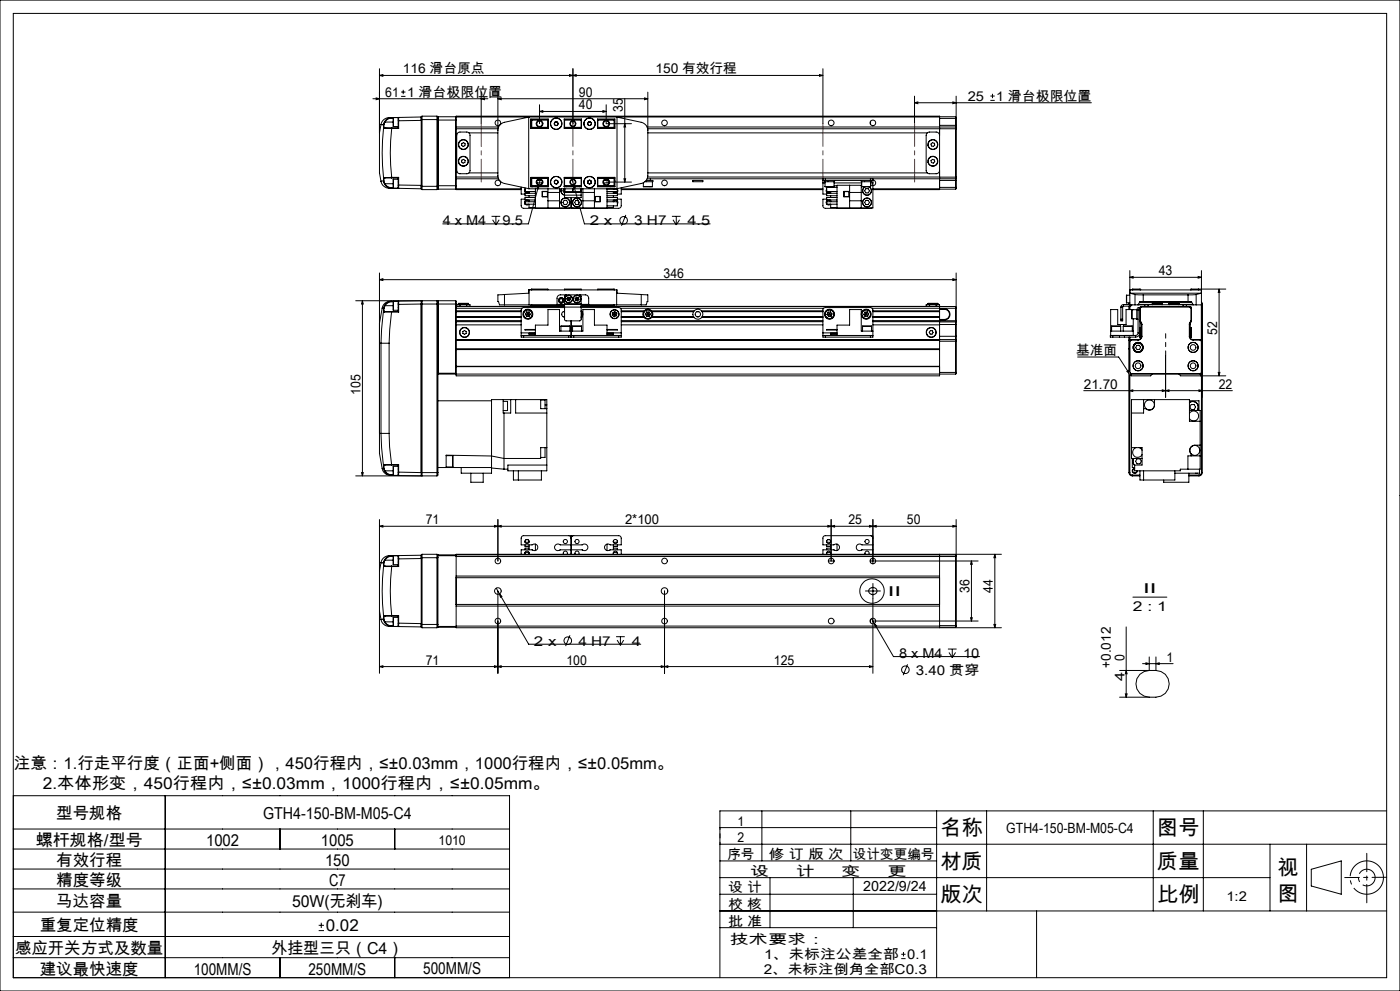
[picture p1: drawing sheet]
<svg xmlns="http://www.w3.org/2000/svg" width="420mm" height="297mm" viewBox="0 0 420 297" stroke-linecap="round" stroke-linejoin="round" font-family="sans-serif">
<g fill="none" stroke="#000" stroke-width=".3">
<path d="M0 0h420v297h-420zM4 4h412v289h-412zM111.9 29.6h34.5M112.9 29.3l.9 .3-.9 .3zM113.8 39.8v12l.5 2.5M113.8 22.6l1.1-.2v.5zM113.8 22.6h133.1M113.8 20.6v19.2M114.3 37.3h.1M114.3 37.3l.7 .2M114.3 37.3l-.5 2.5M115 37.5l.1 .8"/>
<path d="M115.1 38.3a67.5 67.5 0 0 0 0 15.1M115.1 38.3l.3 .1M115.2 37.4v.8M115.2 37.4l-.2 .1M115.2 38.2l.3 .1M115.2 38.2l-.1 .1M115.3 36.5l-.3 1M115.3 36.5l.2 .1M115.4 38.4l2.1 .1M115.5 36.6l-.3 .8M115.5 36.6h2.5M115.5 38.3h2"/>
<path d="M115.5 38.3l-.1 .1M117.5 35.2a2.74 2.74 0 0 0-3.2 2.1M117.5 35.2a2.54 2.54 0 0 0-2.2 1.3M117.5 35.2v.2M117.5 35.4l-.9 .2-1.1 1M117.5 35.4h.5M117.5 38.5a63.8 63.8 0 0 0 0 14.7M117.5 38.3v.2M117.5 38.5h2.1M117.5 38.3h2M118 35.3v2.6M118 35.2h.1"/>
<path d="M118 35.2h1.5v3.1M118 35.2v2.7M118 37.9h1.5M119.5 36.2h.1M119.5 38.3l.1 .2M119.6 35.2v1M119.6 35.2l-.1 .1M119.6 36.2v2.3M119.6 35.2h-2.1M120.3 28.9h1.3M120.3 27.6h1.3M121 26.9v1.3"/>
<path d="M126.4 35.1v1M126.4 35.1v.7h5M126.4 36.1v19.5M126.4 36.1l-6.8 .1M126.4 35.1l-6.8 .1M126.6 34.8v22M126.6 34.8h4.5M126.6 34.8l-.2 .3M131.1 34.8v22M131.1 34.8l.3 .3M131.4 35.1v.9M131.4 36v19.7"/>
<path d="M131.4 36h5.4M131.5 35v21.7M131.5 35l-.1 .1M131.5 35h5.2M136.7 35v21.7M136.7 35l.1 .1M136.8 35.1v.9M136.8 35.1v-.3h145.1v.3M136.8 35.1h.1M136.8 36v19.7M136.8 35.1h145.1M136.8 38.6h12.6"/>
<path d="M136.8 38.1h12.8M137.3 39.9l.5-.3h2.2a.96 .96 0 0 1 1 1v10.5a.96 .96 0 0 1-1 1h-2a.96 .96 0 0 1-1-1v-10.7zM140.7 39.8h8.7M144.4 29.6l.9-.3v.6zM144.4 27.6v9.5M149.4 29.6l1-.3v.6zM149.4 27.6v25l.1 .9 .6 .8 .8 .6 7.7 1.6M149.4 29.6h44.9M158.6 35.1l-7.7 1.7-1.1 .9-.4 1.4M158.6 35.1v21.4M158.7 35.1h-.1M159.2 35.7h5.3v2.8h-5.3z"/>
<path d="M159.2 38.1h.1M159.3 36v2.5M159.3 36h5.1M159.5 35.8v2.5M159.5 38.3h5M159.5 35.8h5M159.5 35.8l-.2 .2M159.6 38.3v.2M161.9 33.4l.9-.2v.5zM161.9 31.4v5.7M161.9 33.4h20M164.4 35.8v2.5"/>
<path d="M164.4 38.2h-5.1l.2 .1M166.3 37.1l.3 .5M166.5 36.6l-.2 .5M167.1 36.5l-.6 .1M167.1 36.5l.3 .5M167.2 37.5l-.6 .1M167.4 37l-.2 .5M169.3 35.7h5.1v2.8h-5.1zM169.3 38.3h5.1M169.3 35.8h5.1M169.4 35.8v2.5M169.4 36h4.9"/>
<path d="M169.4 38.2h4.9M170.9 22.4l1 .2-1 .3zM171.9 22.6l1-.2v.5zM171.9 20.6v16.5M174.3 35.8v2.5M176.3 37l.2 .5M176.5 37.5l.6 .1M176.6 36.5l.6 .1M176.6 36.5l-.3 .5M177.2 36.6l.2 .5M177.4 37.1l-.3 .5M179.2 35.7h5.3v2.8h-5.3z"/>
<path d="M179.2 35.8h5M179.4 35.8v2.5M179.4 38.2h5l-5.2 .1M179.4 36h5M180.9 33.2l1 .2-1 .3zM181.9 31.4v5.7h7.5M184.2 35.8v2.7M184.2 35.8l.2 .2M184.4 36v2.5M184.4 38.1h.1M185 35.1h.1M185.1 35.1l7.7 1.7 1.2 .9 .3 1.4"/>
<path d="M185.1 35.1v21.4M187.4 29.5v25.1M187.4 37.1l.3 1h-.5zM193.4 29.3l.9 .3-.9 .3zM194.1 38.1h92.6M194.3 39.8h83.9M194.3 27.6v25l-.1 .9-.6 .8-.8 .6-7.7 1.6M245.9 22.4l1 .2-1 .3zM246.9 20.6v16.5M261.1 36.4v.8M261.2 36.3v1M274.4 30.8l.9-.3v.6z"/>
<path d="M274.4 28.8v8.3M274.4 30.8h53M281.9 38.1v.5M281.9 37.6v.5M281.9 37.6h4.9v.6M281.9 35.1v2.5M281.9 38.6v14.5M281.9 35h4.8M285.9 30.5l.9 .3-.9 .3zM286.7 38.1v15.5M286.7 35v3.1M286.7 35l.1 .5h-4.9"/>
<path d="M286.7 38.1l.1 .1M286.8 28.8v24.3M286.8 38.2v.4h-92.5M297.1 30.1h1.3M297.1 28.8h1.3M297.7 28.1v1.3M114.3 54.3a2.68 2.68 0 0 0 3.2 2.1M115 54.2l.2 .1M115 54.2l.3 .9M115 54.2l-.7 .1M115.1 53.4l.1 .1M115.1 53.4l-.1 .8"/>
<path d="M115.2 54.3l.3 .8M115.2 53.5v.8M115.3 55.1a2.37 2.37 0 0 0 2.2 1.3M115.4 53.2l-.3 .2M115.4 53.2l.1 .1M115.5 55.1h-.2M115.5 55.1l.5 .6 1.5 .6M115.5 55.1h2.5M115.5 53.3h2M115.5 53.3l-.3 .2M117.5 56.3v.1M117.5 56.4h2.1"/>
<path d="M117.5 56.3h.5M117.5 53.2h-2.1M117.5 53.2v.1M117.5 53.2h2.1M117.5 53.3h2M118 53.7v2.7M118 53.7h1.5M119.5 55.5h.1M119.5 53.3v3.1h-1.5M119.5 56.3l.1 .1M119.6 55.5v.9M119.6 53.2l-.1 .1"/>
<path d="M119.6 53.2v2.3M119.6 55.5l6.8 .1M119.6 56.4l6.8 .2M126.4 55.6v1M126.4 56.6l.2 .2M126.6 56.8h4.5M131.4 55.7v.9l-.3 .2M131.4 55.8h-5v.8M131.4 55.7h5.4M131.4 56.5l.1 .2M131.5 56.7h5.2M136.8 55.7v.8"/>
<path d="M136.8 50.8l.3 .7M136.8 56.6v.2h19.6M136.8 56.5v.1M136.8 56.6h19.6M136.8 56.5l-.1 .2M136.8 53.6h12.8M136.8 53.1h12.6M137.1 40.2l-.3 .6M138.6 43l.5-.2 .5 .3-.1 .6-.6 .2-.4-.4zM138.6 48l.5-.2 .5 .3-.1 .6-.6 .2-.4-.4zM140.7 51.8h8.7M156.4 56.1v2.1h1.1"/>
<path d="M157.5 56.7l-.1 .8 .5 .4M157.5 59.7h-1.1v2.3l.7 .4 13.9-.1M157.5 57.4a.61 .61 0 0 0 .6 .4 .61 .61 0 0 0 .6-.4v.5M157.5 56.3v1.1M157.5 57.4h3.1M157.5 57v.4M157.9 59.9l-.5 .5 .1 .7M158.3 59.9l.4 .3M158.6 56.5h26.5M158.7 57.6l-.4 .3M158.7 59.9v.6a.61 .61 0 0 0-.6-.5 .61 .61 0 0 0-.6 .5M158.7 58.7v.5"/>
<path d="M159.2 54.5h.1M159.2 55.9h.5M159.2 53.2h5.3v2.8h-5.3zM159.2 54.1h.1M159.2 53.6h.1M159.3 53.2v2.5M159.3 55.7h5.1M159.3 55.7l.2 .1M159.5 53.3v2.5M159.5 53.3h5M159.5 55.8h5M159.5 53.3l-.2 .2h5.1"/>
<path d="M159.6 53.2v.1M159.7 55.9v.1M159.7 55.8v.1M160.6 55.8v.2M160.6 56.6v5.7h21.5v-5.7M160.6 57.9h-3.1v.8h3.1M160.6 59.2h-3.1v.7h3.1M161.1 54.8h1.5M161.2 54.1h1.3M161.6 55.6v1l-.5-.2zM162.1 53.6l-3.6 13.5h-25.7M162.7 57.4h1.6v1.6h-1.6z"/>
<path d="M162.7 57.4h1.5M162.7 58.9h1.5M164.4 53.3v2.5M164.4 55.8v.2M164.4 56.6v5.7M164.4 57.7h3.5M166.3 54.4l.1 .6M166.4 55l.6 .1M166.8 54l-.5 .4M166.8 54l.5 .2M167.3 54.2l.1 .5M167.4 54.7l-.4 .4"/>
<path d="M167.9 56.6v5.7M168.3 57.2a1.27 1.27 0 0 0 1.1 1.3M168.3 57.2a1.29 1.29 0 0 0 1.1 1.3M168.4 56.6l-.1 .6M169.2 56.6l-.3 .6 .5 .6M169.3 53.2h5.1v2.8h-5.1zM169.3 53.3h5.1M169.4 58.5v.7h4.9v-.7M169.4 53.3v2.7M169.4 56.6v1.9M169.4 55.8h5M169.4 55.7h4.9"/>
<path d="M169.4 58.5h4.9M169.4 53.5h4.9M169.5 57.5h2.3M169.5 56.6v.9M169.9 55.8v.2M171.3 59.2v3.1M171.6 53.7l.5 1.8M171.8 56.6v.9M171.9 57.5h2.4M171.9 56.6v.9M172.1 55.5l.5 .8-.5 .2zM172.1 55.5l3.2 11.6h37.7"/>
<path d="M173.8 55.8v.2M174.3 56.6v.9M174.3 56.7v1M174.3 56.8v.7M174.3 53.3v2.7M174.3 56.6v1.9M174.9 56.6v5.7M174.9 57.7h3.4M176.4 54.9l.4 .2M176.4 54.3v.6M176.8 54l-.4 .3M176.8 54l.5 .3"/>
<path d="M177.3 54.9l-.5 .2M177.3 54.3v.6M178.3 56.6v5.7M178.5 58.9h1.6v1.6h-1.6zM179.2 53.2h5.3v2.8h-5.3zM179.2 53.3l5.2 .2h-5M179.2 55.8h5M179.4 53.3v2.5M179.4 55.7h5M180 58.9v1.5M181.1 54.8h1.5M181.2 54.1h1.3"/>
<path d="M181.9 54.6h7.5M182.1 55.8v.2M182.1 57.9h3.1v.8h-3.1M182.1 59.2h3.1v.7h-3.1M182.1 57.4h3.1M182.1 56.7h3.1M183 55.9l.1 .1M183 55.9h1.5M183 55.8v.1M184 57.6l.4 .3M184 59.9v.6a.64 .64 0 0 1 .6-.5 .64 .64 0 0 1 .6 .5M184 56.6v.1"/>
<path d="M184 58.7v.5M184.1 56.6l-.1 .1M184.2 53.2v2.6M184.4 53.2v2.5M184.4 54.1h.1M184.4 54.5h.1M184.4 53.6h.1M184.4 55.7l-.2 .1M184.4 54.4h.1M184.4 59.9l-.4 .3M184.4 56.6l-.1 .1M184.8 59.9l.5 .5-.1 .7"/>
<path d="M184.8 56.6l.1 .1M185.1 56.5l.1 .2M185.2 56.7l.1 .8-.5 .4M185.2 59.7h1.2l-.1 2.3-.7 .4-13.9-.1M185.2 57.4a.64 .64 0 0 1-.6 .4 .64 .64 0 0 1-.6-.4v.5M185.2 57v.4M185.2 56.7v.7M186.4 56.3v1.9h-1.2M186.4 56.8h60.5M186.4 56.6h60.5M187.2 53.6h.5l-.3 1zM193 55.9h2.7"/>
<path d="M193 54.8v1.1M193.9 54.1h.1M193.9 54.1h2v.4h-2.4M194.1 53.6h53.5M194.3 53.1h87.6v.5M194.3 51.8h83.9M195.1 53.6v.5M195.7 54.5v1.4M207.9 54.1h3v.4h-3zM246.9 54.1h.7M246.9 54.1v.7M246.9 53.6v.5"/>
<path d="M246.9 54.8v3.4h1.1M246.9 54.8h.6M247.4 54.1v.4h3v-.4M247.5 55.9h2.7M247.5 54.5v1.4M247.6 53.6v.5M247.6 54.1h13.5M247.6 53.6h13.5M248 56.7l-.1 .8 .5 .4M248 59.7h-1.1v2.3l.7 .4 13.9-.1M248 57.4h3.1M248 57v.4"/>
<path d="M248 57.4a.61 .61 0 0 0 .6 .4 .61 .61 0 0 0 .6-.4v.5M248.4 59.9l-.5 .5 .1 .7M248.8 59.9l.4 .3M249.2 57.6l-.4 .3M249.2 59.9v.6a.61 .61 0 0 0-.6-.5 .61 .61 0 0 0-.6 .5M249.2 56v.2M249.2 58.7v.5M250.2 54.5v1.4M250.2 55.7h.9M250.2 54.8h8.3M251.1 56.2h-3.1v1.2M251.1 57.9h-3.1v.8h3.1"/>
<path d="M251.1 59.2h-3.1v.7h3.1M253.2 57.4h1.6v1.6h-1.6zM253.2 57.4h1.5v1.5h-1.5zM254.9 55.5v6.8M254.9 57.7h3.5M258.4 54.1v.4h3v-.4M258.4 55.5v6.8M258.5 55.9h2.7M258.5 54.5v1.4M259.5 56a1.35 1.35 0 0 0-.4 2 1.35 1.35 0 0 0 2.1 0 1.35 1.35 0 0 0-.5-2M259.6 56a1.29 1.29 0 0 0-.5 2 1.29 1.29 0 0 0 2 0 1.29 1.29 0 0 0-.5-2M259.8 56.5h.7l.3 .7-.3 .6h-.7l-.4-.6z"/>
<path d="M261.1 54.1h.8M261.1 53.6h25.6M261.1 53.6v.5M261.2 54.5v1.4M261.2 55.5h.7M261.2 54.8h.7M261.9 54.1v.7M261.9 54a.85 .85 0 0 1 .8 .8 .85 .85 0 0 1-.8 .9M261.9 53.6v.5M261.9 54.8v7.5h-10.8v-6.8h7.4M261.9 56.6h20M279.3 48.2l.4-.4 .6 .1 .1 .6-.4 .4-.6-.2z"/>
<path d="M279.7 42.8l.6 .1 .1 .6-.4 .4-.6-.2-.1-.5zM281.9 53.1v.5M281.9 53.6v.5M281.9 40.6a1.02 1.02 0 0 0-1.1-1h-1.9a1.02 1.02 0 0 0-1.1 1v10.5a1.02 1.02 0 0 0 1.1 1h1.9a1.02 1.02 0 0 0 1.1-1M281.9 56.6v.2h-20M281.9 54.1v2.5M281.9 56.7h4.8M281.9 54.1h4.9M281.9 56.2h4.9M281.9 53.1h4.9M286.7 53.6v3.1M286.8 53.1v.3"/>
<path d="M286.8 53.4v.7M286.8 56.2l-.1 .5M286.8 54.1v2.1M286.8 53.4l-.1 .2M147.5 64.8h2.6M147.8 65.9l1 1.5M148.8 64.8v2.6M149.8 65.9l-1 1.5M157.5 60.5v.7h3.1M157.5 60.5h3.1M157.5 60.5v.4M157.6 61.2a.69 .69 0 0 0 1 0"/>
<path d="M157.8 61.2h.6M158.7 61.2v1h1.9M164.4 60.2h3.5M169.3 60h.7l.3 .7-.3 .6h-.7l-.4-.6zM172.8 60h.7l.3 .7-.3 .6h-.7l-.4-.6zM174.9 60.2h3.4M182.1 60.5h3.1M184 61.7v.5h-1.9M185.2 60.5v.4M185.2 60.5v1.2h-3.1M187.7 64.4l-1.3 3.3M201.6 64.8h2.6"/>
<path d="M201.9 65.9l1 1.5M202.9 64.8v2.6M203.9 65.9l-1 1.5M248 60.5v.7h3.1M248 60.5h3.1M248 60.5v.4M248.1 61.2a.73 .73 0 0 0 1.1 0M248.3 61.2h.7M249.2 61.2v1h1.9M254.9 60.2h3.5M259.8 60h.7l.3 .7-.3 .6h-.7l-.4-.6zM106.7 90.1h24.4"/>
<path d="M108.7 90.1v52.5M108.7 90.1l.3 1h-.5zM113.8 83.8l1.1-.3v.6zM113.8 81.8v48.1M113.8 83.8h173M114.7 92.4l-.9 4.5v6h.5M114.7 92.4h.4M115 93.3l-.5 5.3-.2 4.3M115 93.3l.3 .2M115.1 92.4l-.1 .9M115.2 93.2l-.2 .1M115.2 93.2l.3 .2"/>
<path d="M115.2 92.4v.8M115.2 92.4h-.1M115.3 93.5h2.2M115.4 91.5l-.3 .9M115.4 91.5l.1 .1M115.5 93.4h2M115.5 93.4l-.2 .1M115.5 91.6l-.3 .8M115.5 91.6h2.5M117.5 93.5l-.8 9.4M117.5 93.4v.1M117.5 93.5h2.1"/>
<path d="M117.5 93.4h2M117.5 90.3a2.58 2.58 0 0 0-2.8 2.1M117.5 90.3l8.9-.2v1M117.5 90.3l-1.3 .4-.8 .8M117.5 90.3v.1M117.5 90.4l-.8 .2-1.2 1M117.5 90.4h.5M118 90.3v2.7M118 90.3h.1M118 90.3h1.5v3.1M118 93h1.5M119.5 90.4l.1-.2v1"/>
<path d="M119.5 91.2h.1M119.5 93.4l.1 .1M119.6 91.2v2.3M126.4 90.4l.2-.3v52.5l-.2-.2M126.4 91.1l-6.8 .1M126.4 91.1v50.5M126.4 91.1h10.4M131.1 90.1v52.5M131.1 90.1l.3 .3M131.5 90.1l-.1 51.5M131.5 90.1v21.8M131.5 90.1h5.2"/>
<path d="M136.7 90.1v21.8M136.7 90.1l.1 1M136.8 91.8h1.2M136.8 91.9h32.6M136.8 93.4h19.6M136.8 91.1v10.7M136.8 92.4h19.8M136.8 95.1h19.6M136.8 95h19.6M136.8 93.3h19.6M136.8 93.2h19.6M136.8 94.9h19.6"/>
<path d="M136.8 96.4h19.6M136.8 96.1h19.6M136.8 97.4h19.6M137.5 91h3M137.5 91.3h.1M137.5 91.3h3M137.5 91v.3M137.9 91.8v.1M138 91.3h-1v.5M138 91.3h2M138 91.3v.5M138 91.8h2"/>
<path d="M138.9 99.3l.4-.2 .5 .2 .1 .6-.5 .3-.5-.3zM140 91.3h1v.5M140 91.8h29.4M140 91.3v.5M140.5 91.3h.1M140.5 91.3h-.1M140.5 91v.3M151.3 88.3l-1.9 .1v2h.2a.91 .91 0 0 0 .3 .9 .91 .91 0 0 0 1 .1h.4M151.3 91.4h18.1M151.3 88.3l7.3-.4v-1h26.5v1l7.3 .4M151.3 88.3v3.1M156.4 99.8v.7"/>
<path d="M156.4 99.8h4.2M157.6 94.2l.4 .6M157.6 94.2h1.5M158 93.5h.8M158 93.5l-.4 .7M158 94.8h.8M158 93.5l.4 .7M158.4 94.2l-.4 .6M158.4 94.2l.4 .6M158.7 86.9v4.5M158.8 93.5l.3 .7M158.8 93.5l-.4 .7"/>
<path d="M159.1 94.2l-.3 .6M159.3 86.8h5.1M159.3 86.8v.1M159.3 91.4v.4M159.3 91.5h10.1M159.5 86.6h4.9v.3M159.5 86.6v.3M159.5 91.4v.4M159.5 86.6l-.2 .2M160.6 99.9h-1.9v.3h1.9M160.6 98.7h-3.1v.2h3.1M167.1 91.4v-2a.97 .97 0 0 1 1-1h7.5a.97 .97 0 0 1 1 1v2"/>
<path d="M167.1 91.2h2.3M168.3 97.8h2.7M168.3 97.8v1.4M168.9 93.4h.5M168.9 94.9h.5M169.4 91.3v.7M169.4 92v3.8l.4 .4 4.3-.1 .2-.3v-3.8M169.4 91v.3M169.4 93.3a.86 .86 0 0 0-.9 .9 .86 .86 0 0 0 .9 .8M169.4 92.2l-12.7 .1-.3 .6v6.9M169.4 86.9v-.3h4.9v.3M169.4 91.3h4.9"/>
<path d="M169.4 92h4.9M169.4 91h4.9M169.4 86.8h4.9M169.9 88.4l-.5 .4v2.2M170 89.5l.6 .1M170 89.5l.3 .6M170.3 90.1l.5 .1M170.4 89.1l-.4 .4M170.4 89.1l.6 .1M170.4 89.1l.2 .5M170.6 89.6l.2 .6M170.6 89.6l.6 .1"/>
<path d="M170.6 89.6l-.3 .5M171 97.8v1.4M171 89.2l.2 .5M171 89.2l-.4 .4M171.2 89.7l-.4 .5M171.3 96.2v4.8M171.8 97.8h2.6M171.8 97.8v1.4M172.5 89.5l.3 .6M172.5 89.5l.6 .1M172.8 90.1l.5 .1M172.9 89.1l-.4 .4"/>
<path d="M172.9 89.1l.6 .1M172.9 89.1l.2 .5M173.1 89.6l-.3 .5M173.1 89.6l.2 .6M173.1 89.6l.6 .1M173.5 89.2l.2 .5M173.5 89.2l-.4 .4M173.7 89.7l-.4 .5M173.8 88.4l.5 .4v2.2M174.3 91.3v.7M174.3 91v.3M174.3 93.1a1.49 1.49 0 0 1 0 2.2"/>
<path d="M174.3 93.3a1.31 1.31 0 0 1 0 1.8M174.3 92.2l11.7 .1 .4 .6v6.9M174.3 91.8h104.6M174.3 93.3a1.22 1.22 0 0 1 0 1.7M174.3 91.9h112.4M174.3 91.4h18.1M174.3 91.2h2.3M174.3 91.5h10.1M174.4 97.8v1.4M179.4 86.8h5M182.1 99.9h1.9v.3h-1.9M182.1 98.7h3.1v.2h-3.1"/>
<path d="M182.1 99.8h4.3M183.7 94.5l.6 .4M183.7 93.8v.7M183.7 93.8l.7 .4M184.2 86.6h-4.8v.3M184.2 86.6v.3M184.2 91.4v.4M184.2 86.6l.2 .2M184.4 94.2l.6 .4M184.4 94.2l-.7 .3M184.4 94.2l-.1 .7M184.4 86.8v.1"/>
<path d="M184.4 91.4v.4M184.4 93.4l-.7 .4M184.4 93.4l.6 .4M184.4 93.4v.8M185 94.6l-.7 .3M185 86.9v4.5M185 93.8v.8M185 93.8l-.6 .4M186.1 92.4h61M186.4 99.8v.7M186.4 93.4h6.7M186.4 95.1h6.8"/>
<path d="M186.4 95h6.7M186.4 93.3h6.7M186.4 93.2h6.8M186.4 94.9h6.7M186.4 96.4h60.5M186.4 96.1h60.5M186.4 97.4h60.5M192.4 88.3l1.9 .1v2h-.2a.91 .91 0 0 1-.3 .9 .91 .91 0 0 1-1 .1h-.4M192.4 88.3v3.1M193.6 94.2h1.5M193.6 94.2l.4 .6M194 93.5h.7"/>
<path d="M194 94.8h.7M194 93.5l-.4 .7M194 93.5l.3 .7M194.3 94.2l.4 .6M194.3 94.2l-.3 .6M194.7 93.5l.4 .7M194.7 93.5l-.4 .7M195.1 94.2l-.4 .6M195.5 95.1h12.7M195.5 93.2h12.7M195.6 95h12.5M195.6 93.3h12.5"/>
<path d="M195.7 93.4h12.4M195.7 94.9h12.4M209.1 93.4h.5M209.1 94.9h.5M210.5 95.1h36.4M210.5 93.2h36.4M210.6 95h36.3M210.6 93.3h36.3M210.6 93.4h36.3M210.6 94.9h36.3M246.9 99.8v-7l.3-.5 14.1-.1 .4 .2 .2 .5v8.1h-.8M246.9 99.8v.7"/>
<path d="M246.9 99.8h4.2M248.1 94.3l.5 .6M248.4 93.6l-.3 .7M248.4 93.6l.4 .6M248.8 94.2l-.2 .7M248.8 94.2l.5 .6M248.8 94.2l-.7 .1M249.2 93.5l.4 .6M249.2 93.5l-.8 .1M249.2 93.5l-.4 .7M249.3 94.8l-.7 .1M249.6 94.1l-.3 .7"/>
<path d="M249.6 94.1l-.8 .1M251.1 99.9h-1.9v.3h1.9M251.1 98.7h-3.1v.2h3.1M258.8 97.8h2.6M258.8 97.8v1.4M259.1 94.3l.4 .6M259.4 93.6l-.3 .7M259.4 93.6l.5 .6M259.9 94.2l.4 .6M259.9 94.2l-.4 .7M259.9 94.2l-.8 .1M260.2 93.5l.4 .6"/>
<path d="M260.2 93.5l-.8 .1M260.2 93.5l-.3 .7M260.3 94.8l-.8 .1M260.6 94.1l-.3 .7M260.6 94.1l-.7 .1M261.4 97.8v1.4M261.9 93.4h20M261.9 99.2h-3.5v-6.4h-3.5v4.6h-3.8v3.1M261.9 95.1h20M261.9 95h20M261.9 93.3h20M261.9 93.2h20"/>
<path d="M261.9 94.9h20M261.9 96.4h20M261.9 96.1h20M261.9 97.4h20M278.3 91.3h.1M278.3 91h3.1M278.3 91.3h3.1M278.3 91v.3M278.9 91.8h3M278.9 91.3h-1.1v.5M278.9 91.3h1.9M278.9 91.3v.5"/>
<path d="M279.1 99.1h.6l.2 .6-.3 .5-.6-.1-.2-.5zM280.8 91.3h1.1v4.8M280.8 91.3v.6M281.4 91.3h-.1M281.4 91v.3M281.9 97.4v4.6M281.9 96.1v.4M281.9 96.5v.9M281.9 96.1h4.9M281.9 96.5h4.8M281.9 92.6h1.5M281.9 92.7h1.5"/>
<path d="M281.9 95.9h1.5M281.9 95.7h1.5M281.9 97.3h4.9M283.4 92.6a1.66 1.66 0 0 1 1.6 1.6 1.66 1.66 0 0 1-1.6 1.7M283.4 92.7a1.52 1.52 0 0 1 1.5 1.5 1.52 1.52 0 0 1-1.5 1.5M283.4 92.6v.1M283.4 95.7v.2M285.9 83.5l.9 .3-.9 .3zM286.7 96.5v5.3M286.7 91.9v4.6M286.7 91.9l.1 .5h-25.2M286.8 96.1v.3"/>
<path d="M286.8 96.4v.9M286.8 81.8v14.3M286.8 97.3v3.5M286.8 96.4l-.1 .1M333.2 99.2h6.8M333.5 97.8h2.7M333.5 97.8v1.4M336.2 97.8v1.4M336.3 95.7v.5h.5v-.5M336.3 92h.5M336.3 95.7h.5M336.3 92v3.7"/>
<path d="M336.8 92v3.7M337 97.8h2.7M337 97.8v1.4M337 91.8l-.2 .2M337 91.3l-.4 .1-.3 .6M337 91.3h1.9M337 91.3v.5M337 91.8h1.9M338 88.5v2.3M338 90.8h.9M338 88.5h.9M338.7 91.1h.2"/>
<path d="M338.7 91.1v.2M338.7 91.8v1M338.7 90.8v.3M338.8 91.8v1M338.9 90.8l-.1 .5M338.9 86.9h.1M338.9 91.4h1.6M338.9 86.9h21.5M338.9 83.1l1-.2v.5zM338.9 81.1v10.7M338.9 83.1h21.5M339 91.8v1"/>
<path d="M339.5 92.8l.1 2.7zM339.6 91.4l-.7 .4M339.6 95.5h1.4M339.7 86.8h2.5M339.7 86.8v.1M339.7 97.8v1.4M339.8 86.6h2.2M339.8 86.6v.3M339.8 86.6l-.1 .2M340 92.8h.1M340 95.5v5M340.5 88.3l2.5 .1"/>
<path d="M340.5 91.4h.9M340.5 88.3v3.1M341 92.8h-3.2v4.5h-2.5v-4.5h-2.1v7.7M341.4 92.7h-.4v3h.4M341.4 99.8l-.1 .4-.6 .3M341.4 91.4h2M341.4 99.8h.5M341.4 92.9h.5M341.4 92.9v6.9M341.5 91.2h4.2M341.9 99.8a1.33 1.33 0 0 1-1.2 1.2M341.9 92.4v-.2h-.5v.7"/>
<path d="M341.9 92.4h.2M341.9 92.4v7.4M342 86.6v.3M342 90.4v.2M342 90.6h15.3M342 86.6l.2 .2M342.1 98.1v3M342.1 98.1h.2M342.1 96.1l.1 .3M342.1 96.5l.3 .8M342.1 96.1v.4M342.1 92.4v3.7"/>
<path d="M342.2 96.6l.2 .5v4M342.2 90.4l-.2 .2M342.2 96.4l.4 .9M342.2 86.8v.1M342.2 96.4l-.1 .1M342.3 98.1l.1 .1M342.3 98.1v3M342.4 92l-.3 .4M342.4 91.9l-.5 .5M342.4 91.9h14.5M342.4 92h14.5M342.4 97.3h.2"/>
<path d="M342.4 91.9v.1M342.4 97.3v3.5M342.6 97.3v3.5M343 90.4h-.3a1.02 1.02 0 0 0-1.3 1M343 88.4h13.4M343 88.4v2M343 90.4h13.4M343.4 91.3v.5h1M343.4 91.3h1M343.7 91.8v.1M344.4 91.3h10.5M344.4 91.8l.3 .1"/>
<path d="M344.4 91.3v.5M345.7 91.3h.1M345.7 91h3M345.7 91.3h3M345.7 91v.3M348.7 91.3h-.1M348.7 91v.3M350.7 91h3M350.7 91.3h.1M350.7 91.3h3M350.7 91v.3M353.7 91.3h-.1"/>
<path d="M353.7 91.2h4.2M353.7 91v.3M354.9 91.3h1M354.9 91.8l-.2 .1M354.9 91.3v.5M355.7 91.8v.1M355.9 91.3v.5h-1M355.9 91.4h2M356.4 90.4h.3a1.01 1.01 0 0 1 1.2 1M356.4 88.4v2M356.8 97.3h.1M356.8 97.3v3.5"/>
<path d="M356.9 92l.4 .4M356.9 91.9l.5 .5M356.9 91.9v.1M356.9 97.3v3.5M357 98.1v.1M357 98.1v3M357 98.1h.3M357.2 96.4l-.4 .9M357.2 96.4l.1 .1M357.2 86.8h2.5M357.2 86.8v.1M357.2 96.6l-.2 .6v3.9"/>
<path d="M357.2 90.4l.1 .2M357.3 96.5l-.4 .8M357.3 98.1v3M357.3 96.1l-.1 .3M357.3 96.1h.1M357.3 92.4h.1M357.3 92.4v3.7M357.3 86.6v.3M357.3 90.4v.2M357.3 86.6l-.1 .2M357.4 96.1l-.1 .4M357.4 92.4v3.7"/>
<path d="M357.9 91.4h.9M358.8 88.3l-2.4 .1M358.8 88.3v3.1M359.4 82.9l1 .2-1 .3zM359.7 86.8v.1M359.7 86.8l-.2-.2v.3M360.4 87.9h-21.5l1.6 .4M360.4 87.9l-1.6 .4M360.4 86.9v1M360.4 91.4v10.4M360.4 90.4l.3 .7M360.4 90.7l.1 11.1"/>
<path d="M360.4 91.1h.3M360.4 81.1v10.3h-1.6M360.7 91.1v50.5M365.7 86.6v26M365.7 86.6l.3 1h-.5zM367.7 86.6h-10.4M114.3 102.9h2.4M114.3 102.9v27M116.7 102.9v27M131.4 112.1h155.3M131.5 111.9l-.1 .1M131.5 111.9h5.2"/>
<path d="M136.7 111.9l.1 .1M136.8 101.8v.2M136.8 102v10.6h145.1v-10.6M136.8 101.8h149.9M136.8 104.5h145.1M136.8 104.8h145.1M136.8 102h145.1M136.8 109.9h145.1M136.8 109.8h145.1M151 119.8v4h2.2v-4M154.7 119.8v4h9.3M156.4 100.5v.5h.7"/>
<path d="M156.4 100.5h.7M157.1 100.5h13.5M157.1 100.5v.5M157.1 101h13.5M160.6 100.5v-3.1h3.8v-4.6h3.5v6.4h7v-6.4h3.4v4.6h3.8v3.1M162.2 119.9h1.3v2.6M162.2 119.8v2.7h1.8M170.6 101h.7M170.6 100.5h1.5M170.6 100.5v.5M171.3 101h.8M172.1 100.5h13.5"/>
<path d="M172.1 101h13.5M172.1 100.5v.5M185.6 100.5h.8M185.6 100.5v.5M186.4 100.5v.5h-.8M246.9 100.5v.5h.7M246.9 100.5h.7M247.6 100.5h13.5M247.6 101h13.5M247.6 100.5v.5M261.1 100.5h.8M261.1 100.5v.5"/>
<path d="M281.9 102.3h4.9M281.9 111.6h4.9M281.9 100.8h4.9M286.7 101.8v10.3M286.7 101.8l.1 .1M286.8 101.9v.4M286.8 111.6l-.1 .5M286.8 100.8v1.1M286.8 102.3v9.3M323.3 107h12.3l3.2 5M325.1 117.1h44.6M333.2 100.5l-.1 .5h.7"/>
<path d="M333.2 100.5h7.5M333.8 101h2M333.8 100.5v.5M335.8 101h1.5M335.8 100.5v.5M337.3 101h3.4M337.3 100.5v.5M338.1 111.3l.4-.3 .3 1zM338.7 101v40.6M338.7 104.5l.1 .2M338.8 111.6l.5 .5M338.8 101v.8"/>
<path d="M338.8 102.3v9.3M338.8 102.3h.2M338.8 111.6h.2M338.8 117.1l1-.3v.5zM338.9 112.2v29.4M339 111.6l.3 .4M339 101v.8M339 102.3v9.3M339.3 101.9l-.3 .4M339.3 101.9l-.2-.1-.3 .5M339.3 112.1h20.7M339.3 101.9h2.1"/>
<path d="M339.3 112h20.7M339.3 112v.1M340.7 100.5v.5M341 103.5h.7l.5 .5-.3 .7-.8 .1-.4-.6zM341.4 101.8h-2.5l-.2 .2M341.4 101.8v.1M342.1 101.1h.2M342.4 101l-.1 .1M342.4 100.8a1.02 1.02 0 0 1-1 1M342.4 100.8h.2M342.6 100.8a1.14 1.14 0 0 1-1.2 1.1M343.1 119.8v4h-3.7"/>
<path d="M345.7 112.1l-.5 .5h-5.9l-.5-.5v7M346.4 119.8v1.6M348.7 116.8l1 .3-1 .2zM349.7 117.1l1-.3v.5zM349.7 106.5v12.6M353.7 112.1l.5 .5h13.5M356.8 100.8a1.09 1.09 0 0 0 1.1 1.1M356.8 100.8h.1M356.9 100.8a.96 .96 0 0 0 1 1M357 101v.1M357 101.1h.3M357.9 101.8h2.6l.2 .2"/>
<path d="M357.9 101.9h2.1M357.9 101.8v.1M359.7 116.8l1 .3-1 .2zM360 101.9l.3-.1 .2 .5M360 101.9l.4 .4M360 112v.1M360.4 111.6l-.4 .4M360.4 102.3h.1M360.4 111.6h.1M360.4 102.3v9.3M360.4 112.4v29.2M360.5 111.6l-.5 .5"/>
<path d="M360.5 102.3v9.3M360.5 109.6l.2 .2M360.7 112.1l-.5 .5M360.7 104.5l-.2 .2M365.5 111.6h.5l-.3 1zM113.8 129.9v6l.9 4.5M113.8 129.9h.5M114.3 129.9l.2 4.2 .5 5.3M114.3 129.9h2.4M115 139.4l.2 .2M115 139.4l.1 .9M115.2 139.6v.8"/>
<path d="M115.3 139.2h2.2M115.3 139.2l-.3 .2M115.3 139.2l.2 .2M115.5 139.4h2M115.5 139.4l-.3 .2M116.7 129.9l.2 4 .6 5.3M117.5 139.2v.2M117.5 139.2h2.1M117.5 139.4h2M118 139.8v2.7M118 139.8h1.5M119.5 139.4v3.1h-1.5"/>
<path d="M119.6 139.2l-.1 .2M119.6 139.2v2.3M131.4 120.1h16.1M133.8 139.9h2M133.8 136.6h2M135.8 136.6v3.3M135.9 136.6h.1M135.9 136.6l-.1 3.3M151 120.3h1.3v2.7h-1.3M151.2 123.8v16.8M163.5 134.2v2.9h-1.3M163.5 121.4h.5"/>
<path d="M164 121.4v1.1M164 122.5v18.6h-11.6v-1.7h11.6M164 134.2h-1.8v3.2h-11l-3.7-.7-13.7-.3v3.7M164 121.4v-1.6h-16.5v22h-9.1v-1.7M339.7 137.4v2.7h.7M340.1 137.4l-.1 .1a1.7 1.7 0 0 0 .4 2M340.1 137.4a1.6 1.6 0 0 0 .3 2M340.7 134.2a1.5 1.5 0 0 0-.5 2.4 1.5 1.5 0 0 0 2.4-.4M341.1 137.5h.9l.4 .8-.4 .7h-.9l-.4-.7zM341.8 134.2l.8 .7M346.4 121.4a1.53 1.53 0 0 1-1 1.4 1.53 1.53 0 0 1-1.7-.3h-.6M356.8 123.9a1.5 1.5 0 0 1 2.3-.4 1.5 1.5 0 0 1 0 2.3 1.5 1.5 0 0 1-2.3-.3"/>
<path d="M356.8 120.6a1.7 1.7 0 0 1 2.2 .2 1.7 1.7 0 0 1 .2 2.2M356.8 120.7a1.65 1.65 0 0 1 2.2 .1 1.65 1.65 0 0 1 .1 2.2M356.8 123h3.2v17.6h-5.9v.5h-13.7v-1.7h2.2v-5.2h-3.2M356.8 120.1h2.9v2.9M357.4 121.2h.8l.5 .8-.5 .7h-.8l-.5-.7zM360 133.4h-1.5a1.56 1.56 0 0 0-1.5 1 1.56 1.56 0 0 0 .3 1.7v.5M360 126.3h-3.2v-6.5h-17.4v17.6h3.2M360 136.6h-3.6v4M106.7 142.6h24.4M108.5 141.6h.5l-.3 1zM113.8 157.7l1.1-.2v.5zM113.8 155.7v15.4"/>
<path d="M113.8 157.7h173M114.7 140.4a2.58 2.58 0 0 0 2.8 2.1M115.1 140.3l.1 .1M115.1 140.3l.3 .9M115.1 140.3l-.4 .1M115.2 140.4l.3 .7M115.4 141.2a2.56 2.56 0 0 0 2.1 1.3M115.5 141.1l-.1 .1M115.5 141.1l.5 .7 1.5 .5M115.5 141.1h2.5M117.5 142.3v.2M117.5 142.3h.5"/>
<path d="M119.5 141.5h.1M119.6 141.5v1l-.1-.2M119.6 141.5l6.8 .1M126.4 141.6v1l-8.9-.1M126.4 141.6h5M131.4 141.6v.8l-.3 .2M131.4 140.1h16.1M141.3 141.8v2.7h3.7v-2.7M147.5 140.3l3.7 .3M148.3 157.5l1.1 .2-1.1 .3zM149.4 157.7l1-.2v.5zM149.4 155.7v12.4"/>
<path d="M151.2 140.6h1.2M154 141.1v2.8h8.4v-2.8M155.5 141.1v2.8M248.4 157.5l.9 .2-.9 .3zM249.3 157.7l1.1-.2v.5zM249.3 155.7v12.4M260.8 157.5l1.1 .2-1.1 .3zM261.9 155.7v13.3M261.9 157.7l1-.2v.5zM285.9 157.5l.9 .2-.9 .3zM286.8 155.7v31.8M338.7 141.6a1.02 1.02 0 0 0 1 1"/>
<path d="M338.7 141.6h.2M338.9 141.6l.3 .6 .5 .2M339.7 142.6h2.3M339.7 142.4v.2M339.7 142.4h2.3M340.4 140.4a.77 .77 0 0 0-.7 .8 .77 .77 0 0 0 .8 .7 .77 .77 0 0 0 .7-.8M340.4 140.5a.62 .62 0 0 0-.6 .7 .62 .62 0 0 0 .7 .5 .62 .62 0 0 0 .6-.6M342 141.1v2.8h10.5v-2.8M343.1 141.1v2.8M356.7 142.6h3M356.7 141.8v2.7h-7.6v-.6M356.7 142.4h3"/>
<path d="M358.6 141.8h.6M359.7 142.4v.2M359.8 140.6v1.2h-7.3M360.4 141.6l-.2 .6-.5 .2M360.4 141.6h.3M360.7 141.6a.96 .96 0 0 1-1 1M113.8 171.1v12M114.3 168.6h.1M114.3 168.6l.7 .2M114.3 168.6l-.5 2.5M115 168.8l.1 .8M115.1 169.6a67.5 67.5 0 0 0 0 15.1"/>
<path d="M115.1 169.6l.3 .2M115.2 168.7v.8M115.2 168.7l-.2 .1M115.2 169.5l-.1 .1M115.2 169.5l.3 .1M115.3 167.8l-.3 1M115.3 167.8l.2 .1M115.4 169.8h2.1M115.5 167.9l-.3 .8M115.5 167.9h2.5M115.5 169.6h2M115.5 169.6l-.1 .2"/>
<path d="M117.5 166.5a2.74 2.74 0 0 0-3.2 2.1M117.5 166.5a2.54 2.54 0 0 0-2.2 1.3M117.5 166.5v.2M117.5 166.7l-.9 .2-1.1 1M117.5 166.7h.5M117.5 169.8a64.1 64.1 0 0 0 0 14.7M117.5 169.6v.2M117.5 169.8h2.1M117.5 169.6h2M118 169.2h.1M118 166.5h.1M118 166.6v1.3"/>
<path d="M118 167.9v1.3M118 166.5l1.5 .2M118 169.2h1.5M119.5 166.6l.1-.1v1M119.5 167.5h.1M119.5 169.6l.1 .2M119.5 166.7v2.9M119.6 167.5v2.3M126.4 166.4v1M126.4 166.4v.7h5M126.4 167.4v19.5M126.4 167.4l-6.8 .1"/>
<path d="M126.4 166.4l-8.9 .1M126.6 166.1v22M126.6 166.1h4.5M126.6 166.1l-.2 .3M131.1 166.1v22M131.1 166.1l.3 .3M131.4 166.4v.7M131.4 167.1v20M131.4 166.5h5.4M131.4 166.4h5.4M136.8 166.3h149.9M136.8 172.6h145.1"/>
<path d="M136.8 173.1h145.1M148.9 176.3l1 1.7M149.4 177.1v24.7M149.9 178l.7 .7-.5 .3zM149.9 178l8.7 15.1h33.6M156.4 166.1v-1.3h3.2a1.03 1.03 0 0 0 1.4 0 1.03 1.03 0 0 0 0-1.5 1.03 1.03 0 0 0-1.4 0h-3.2v-2l.2-.5 .4-.3h13.7l.5 .4 .1 .4 .2-.4 .5-.4h13.7l.5 .4 .2 2.4h-3.3a1.03 1.03 0 0 0-1.5 0 1.03 1.03 0 0 0 0 1.5 1.03 1.03 0 0 0 1.5 0h3.3v1.3M157.5 162.1v.4M157.5 163.3v.5h1.2M157.5 165.6v.3M157.5 165.6h1.2M157.5 162.5h1.2M157.6 166.1a.62 .62 0 0 1 .5-.9 .62 .62 0 0 1 .5 .9"/>
<path d="M157.8 161.7h.6M158.7 162.1v.4M158.7 163.3v1.5M158.7 165.6v.3M158.7 164.3h-1.2v.5M160.6 163.1v1.9M166.5 163.5a1.31 1.31 0 0 1 1.6-.2h6.5a1.03 1.03 0 0 1 1.5 0 1.03 1.03 0 0 1 0 1.5 1.03 1.03 0 0 1-1.5 0h-6.5a1.04 1.04 0 0 1-1.3 0 1.04 1.04 0 0 1-.3-1.3zM169.1 166.1a.61 .61 0 0 1 .5-.9 .61 .61 0 0 1 .5 .9M171 160.7h.7M171.3 160.7v5.4M172.6 166.1a.62 .62 0 0 1 .5-.9 .62 .62 0 0 1 .5 .9M182.1 163.1v1.9"/>
<path d="M184 162.1v.4M184 163.3v1.5M184 165.6v.3M184 164.3h1.2v.5M184 165.6h1.2M184 162.5h1.2M184.1 166.1a.62 .62 0 0 1 .5-.9 .62 .62 0 0 1 .5 .9M185.2 162.1v.4M185.2 163.3v.5h-1.2M185.2 165.6v.3M199.4 177.1v24.7M248 162.1v.4"/>
<path d="M248 163.3v.5h1.2M248 165.6v.3M248 165.6h1.2M248 162.5h1.2M248.1 166.1a.62 .62 0 0 1 .5-.9 .62 .62 0 0 1 .5 .9M248.3 161.7h.7M248.5 168.1h1.7M249.2 162.1v.4M249.2 163.3v1.5M249.2 165.6v.3M249.2 164.3h-1.2v.5M251.1 163.1v1.9"/>
<path d="M259.6 166.1a.62 .62 0 0 1 .5-.9 .62 .62 0 0 1 .5 .9M260.6 177.1h2.5M260.9 176.4a1.19 1.19 0 0 1 1.6-.2 1.19 1.19 0 0 1 .3 1.6 1.19 1.19 0 0 1-1.6 .2 1.19 1.19 0 0 1-.3-1.6zM261.1 167.7v.8M261.2 167.6v1M261.5 160.7h.4M261.9 175.9v2.5M261.9 161.3l-.2-.5-.4-.3h-13.8l-.5 .4-.1 2.4h3.2a1.03 1.03 0 0 1 1.5 0 1.03 1.03 0 0 1 0 1.5 1.03 1.03 0 0 1-1.5 0h-3.2v1.3M261.9 163.3h-3.3a1.03 1.03 0 0 0-1.4 0 1.03 1.03 0 0 0 0 1.5 1.03 1.03 0 0 0 1.4 0h3.3M261.9 179.4v22.4M281.9 166.1v22M286.7 166.3v21.7"/>
<path d="M286.7 166.3l.1 .5h-150M291.4 168.1v18M291.4 168.1l.3 1h-.5zM293.4 168.1h-32.2M298.4 166.1l.3 1h-.5zM298.4 166.1v22M300.4 166.1h-163.6v22h163.6M339.9 179h10.2M113.8 183.1l.5 2.6M113.8 199.8l1.1-.3v.5zM113.8 183.1v18.7M113.8 199.8h148.1"/>
<path d="M114.3 185.7a2.68 2.68 0 0 0 3.2 2M114.3 185.7h.1M115 185.5l.2 .1M115 185.5l.3 1M115 185.5l-.7 .2M115.1 184.7l.1 .1M115.1 184.7l-.1 .8M115.2 185.6l.3 .8M115.2 184.8v.8M115.3 186.5a2.56 2.56 0 0 0 2.2 1.2M115.4 184.5h2.1M115.4 184.5l-.3 .2"/>
<path d="M115.4 184.5l.1 .1M115.5 186.4l-.2 .1M115.5 186.4l.5 .6 1.5 .6M115.5 186.4h2.5M115.5 184.6h2M115.5 184.6l-.3 .2M117.5 187.6v.1M117.5 187.7l8.9 .2M117.5 187.6h.5M117.5 184.5v.1M117.5 184.5h2.1M117.5 184.6h2"/>
<path d="M118 186.4v1.3M118 185v1.4M118 185h1.5M119.5 186.8h.1M119.5 184.6v3M119.5 187.6v.1h-1.5M119.6 186.8v1l-.1-.2M119.6 184.5l-.1 .1M119.6 184.5v2.3M119.6 186.8l6.8 .1M126.4 186.9v1M126.4 187.9l.2 .2"/>
<path d="M126.6 188.1h4.5M131.4 187.1v.8M131.4 187.1h-5v.8M131.4 187.7h5.4M131.4 187.9l-.3 .2M131.4 187.9h5.4M136.8 187.6h145.1M136.8 181.6h145.1M136.8 181.1h145.1M148.3 199.5l1.1 .3-1.1 .2zM149.4 199.8l1-.3v.5zM171 190.4l-1.3 3.2"/>
<path d="M184.8 190.8h2.6M185.1 191.8l1 1.6M186.1 190.8v2.6M187.1 191.8l-1 1.6M198.4 199.5l1 .3-1 .2zM199.4 199.8l.9-.3v.5zM260.8 199.5l1.1 .3-1.1 .2zM261.1 186.5l.1-.8v.9M261.4 185.4l.9 1.5M261.9 186.1h31.5M262.3 186.9l.7 .7-.4 .3zM262.3 186.9l5.7 9.9h25.9"/>
<path d="M272.3 199.1l-1.3 3.2M281.9 188h4.8M281.9 187.5h4.9M284.4 194.5h2.6M284.7 195.5l1 1.6M285.7 194.5v2.6M286.7 195.5l-1 1.6M286.8 187.5l-.1 .5M291.2 185.1h.5l-.3 1zM298.2 187.1h.5l-.3 1zM337.9 187.9v21M342.8 198.9h9.1"/>
<path d="M343.8 198.6l1 .3-1 .2zM344.8 196.9v4a4 4 0 0 0-4 4 4 4 0 0 0 4 4M346.8 198.9l1-.3v.5zM346.8 196.9v4M337.6 208h.5l-.2 .9zM337.9 200.9l.2 1h-.5zM346.8 200.9a4 4 0 0 1 4 4 4 4 0 0 1-4 4h-10.9M346.8 200.9h-10.9M4 238.5h148.9v54.5M49.6 238.5v54.5M4 248.5h148.9M4 254.5h148.9"/>
<path d="M84 248.5v6M118.4 248.5v6M216 253h200M216 248h65M216 258h65M228.6 243v15M255.2 243v15M281 243v50M296 243v30M346 243v30M361 243v30M381 253v20"/>
<path d="M392 253v20M416 243h-200v50M4 260.5h148.9M4 266.4h148.9M4 273.4h148.9M95.6 278.9h1.6M95.6 277.3h1.6M96.4 276.5v1.6M216 278h65M216 273h200M216 263h165M216 268h65"/>
<path d="M231 263v15M256 263v15M311 273v20M393.4 260.5l9-2.5v10l-9-2.5zM4 280.7h148.9M4 287h148.9M84 287v6M118.4 287v6M270.4 287.3h1.3M270.4 286h1.3M271 285.3v1.3"/>
<circle cx="149.4" cy="36.8" r=".84"/>
<circle cx="161.9" cy="37.1" r=".84"/>
<circle cx="161.9" cy="37.1" r="1.01"/>
<circle cx="166.9" cy="37.1" r="1.67"/>
<circle cx="166.9" cy="37.1" r="1.71"/>
<circle cx="171.9" cy="37.1" r=".9"/>
<circle cx="171.9" cy="37.1" r=".75"/>
<circle cx="176.9" cy="37.1" r="1.72"/>
<circle cx="176.9" cy="37.1" r="1.68"/>
<circle cx="181.8" cy="37.1" r=".82"/>
<circle cx="181.9" cy="37.1" r="1.01"/>
<circle cx="199.4" cy="36.8" r=".84"/>
<circle cx="249.3" cy="36.8" r=".84"/>
<circle cx="261.9" cy="36.8" r=".84"/>
<circle cx="139" cy="48.3" r="1.5"/>
<circle cx="139" cy="43.3" r="1.43"/>
<circle cx="139" cy="48.3" r="1.43"/>
<circle cx="149.4" cy="54.8" r=".84"/>
<circle cx="161.9" cy="54.6" r="1.01"/>
<circle cx="161.9" cy="54.6" r=".83"/>
<circle cx="166.9" cy="54.6" r="1.71"/>
<circle cx="166.9" cy="54.6" r="1.68"/>
<circle cx="171.9" cy="54.6" r=".75"/>
<circle cx="171.9" cy="54.6" r=".89"/>
<circle cx="176.9" cy="54.6" r="1.69"/>
<circle cx="176.9" cy="54.6" r="1.72"/>
<circle cx="181.9" cy="54.6" r=".81"/>
<circle cx="181.9" cy="54.6" r="1.01"/>
<circle cx="199.4" cy="54.8" r=".84"/>
<circle cx="279.9" cy="48.3" r="1.42"/>
<circle cx="279.9" cy="43.3" r="1.42"/>
<circle cx="279.9" cy="48.3" r="1.5"/>
<circle cx="279.9" cy="43.3" r="1.51"/>
<circle cx="169.6" cy="60.7" r="1.3"/>
<circle cx="173.1" cy="60.7" r="1.34"/>
<circle cx="173.1" cy="60.7" r="1.3"/>
<circle cx="187.1" cy="66" r="1.14"/>
<circle cx="260.1" cy="60.7" r="1.34"/>
<circle cx="260.1" cy="60.7" r="1.31"/>
<circle cx="139.4" cy="99.6" r="1.5"/>
<circle cx="139.4" cy="99.6" r="1.43"/>
<circle cx="158.3" cy="94.2" r="1.29"/>
<circle cx="158.4" cy="94.2" r="1.51"/>
<circle cx="158.4" cy="94.2" r="1.35"/>
<circle cx="168.4" cy="90" r=".84"/>
<circle cx="168.4" cy="90" r=".75"/>
<circle cx="168.4" cy="90" r=".51"/>
<circle cx="170.6" cy="89.6" r="1.1"/>
<circle cx="170.6" cy="89.6" r="1.15"/>
<circle cx="173.1" cy="89.6" r="1.1"/>
<circle cx="173.1" cy="89.6" r="1.15"/>
<circle cx="184.3" cy="94.2" r="1.35"/>
<circle cx="184.4" cy="94.2" r="1.29"/>
<circle cx="194.4" cy="94.2" r="1.5"/>
<circle cx="194.4" cy="94.2" r="1.36"/>
<circle cx="194.4" cy="94.2" r="1.29"/>
<circle cx="209.4" cy="94.2" r=".8"/>
<circle cx="209.4" cy="94.2" r="1.51"/>
<circle cx="248.8" cy="94.2" r="1.35"/>
<circle cx="248.9" cy="94.2" r="1.29"/>
<circle cx="248.9" cy="94.2" r="1.5"/>
<circle cx="259.8" cy="94.2" r="1.3"/>
<circle cx="259.9" cy="94.2" r="1.35"/>
<circle cx="259.9" cy="94.2" r="1.5"/>
<circle cx="279.4" cy="99.6" r="1.43"/>
<circle cx="279.4" cy="99.6" r="1.5"/>
<circle cx="341.4" cy="109.6" r=".85"/>
<circle cx="341.4" cy="109.6" r="1.51"/>
<circle cx="341.4" cy="104.1" r="1.51"/>
<circle cx="341.4" cy="104.1" r="1.37"/>
<circle cx="341.4" cy="104.1" r="1.32"/>
<circle cx="357.9" cy="109.6" r=".85"/>
<circle cx="357.9" cy="104.1" r=".85"/>
<circle cx="357.9" cy="109.6" r="1.51"/>
<circle cx="357.9" cy="104.1" r="1.51"/>
<circle cx="344.8" cy="121.4" r="1.5"/>
<circle cx="358.4" cy="135" r="1.49"/>
<circle cx="149.4" cy="177.1" r=".99"/>
<circle cx="149.4" cy="168.1" r=".84"/>
<circle cx="158.1" cy="162.3" r=".63"/>
<circle cx="169.6" cy="162.3" r=".63"/>
<circle cx="173.1" cy="162.3" r=".63"/>
<circle cx="184.6" cy="162.3" r=".63"/>
<circle cx="199.3" cy="177.1" r=".99"/>
<circle cx="199.4" cy="168.1" r=".84"/>
<circle cx="248.6" cy="162.3" r=".63"/>
<circle cx="249.4" cy="168.1" r=".86"/>
<circle cx="260.1" cy="162.3" r=".63"/>
<circle cx="261.6" cy="177.1" r="3.7"/>
<circle cx="261.9" cy="168.1" r=".84"/>
<circle cx="149.4" cy="186.1" r=".84"/>
<circle cx="170.3" cy="192" r="1.14"/>
<circle cx="199.4" cy="186.1" r=".84"/>
<circle cx="249.4" cy="186.1" r=".86"/>
<circle cx="261.9" cy="186.1" r=".84"/>
<circle cx="271.6" cy="200.7" r="1.14"/>
</g>
<path d="M412.4 262.3a2.5 2.5 0 0 0-4.1-1.1 2.5 2.5 0 0 0 1 4.2 2.5 2.5 0 0 0 3.2-2.9l-.1-.2" fill="none" stroke="#000" stroke-width=".3" stroke-dasharray="30.5 1.3 1.3 1.3" stroke-dashoffset="24.5" stroke-linecap="butt"/>
<path d="M414.8 261.5a5 5 0 0 0-8.3-2 5 5 0 0 0 2.2 8.3 5 5 0 0 0 6.2-6l-.1-.3" fill="none" stroke="#000" stroke-width=".3" stroke-dasharray="30.5 1.3 1.3 1.3" stroke-dashoffset="16.7" stroke-linecap="butt"/>
<path d="M260.6 177.1h-1M261.9 178.4v1M261.9 175.9v-1M263.1 177.1h1" fill="none" stroke="#000" stroke-width=".3" stroke-dasharray="30.5 1.3 1.3 1.3"/>
<path d="M349.7 100v6.5" fill="none" stroke="#000" stroke-width=".3" stroke-dasharray="30.5 1.3 1.3 1.3" stroke-dashoffset="29.1"/>
<path d="M410 255.7v14.9" fill="none" stroke="#000" stroke-width=".3" stroke-dasharray="30.5 1.3 1.3 1.3" stroke-dashoffset="25"/>
<path d="M403.4 263l12.6-.1" fill="none" stroke="#000" stroke-width=".3" stroke-dasharray="30.5 1.3 1.3 1.3" stroke-dashoffset="26.1"/>
<path d="M216 248v5" fill="none" stroke="#000" stroke-width=".3" stroke-dasharray="30.5 1.3 1.3 1.3" stroke-dashoffset="29.9"/>
<path d="M144.4 54.6v-17.5M171.9 54.6v-17.5M246.9 54.6v-17.5M274.4 54.6v-17.5" fill="none" stroke="#f00" stroke-width=".3" stroke-dasharray="30.5 1.3 1.3 1.3" stroke-dashoffset="23.6"/>
<g fill="#000">
<path d="M338.1 111.3l.4-.3 .3 1z"/>
<path d="M112.9 29.3l.9 .3-.9 .3zM144.4 29.6l.9-.3v.6zM113.8 22.6l1.1-.2v.5zM170.9 22.4l1 .2-1 .3z"/>
<path d="M193.4 29.3l.9 .3-.9 .3zM149.4 29.6l1-.3v.6zM285.9 157.5l.9 .2-.9 .3zM261.9 157.7l1-.2v.5zM359.7 116.8l1 .3-1 .2zM349.7 117.1l1-.3v.5z"/>
<path d="M285.9 30.5l.9 .3-.9 .3zM274.4 30.8l.9-.3v.6zM245.9 22.4l1 .2-1 .3zM171.9 22.6l1-.2v.5z"/>
<path d="M108.7 90.1l.3 1h-.5zM108.5 141.6h.5l-.3 1zM187.4 37.1l.3 1h-.5zM187.2 53.6h.5l-.3 1zM291.4 168.1l.3 1h-.5zM291.2 185.1h.5l-.3 1zM298.4 166.1l.3 1h-.5zM298.2 187.1h.5l-.3 1zM365.7 86.6l.3 1h-.5zM365.5 111.6h.5l-.3 1z"/>
<path d="M113.8 83.8l1.1-.3v.6zM285.9 83.5l.9 .3-.9 .3zM161.6 55.6l-.5 .8 .5 .2zM161.9 33.4l.9-.2v.5zM180.9 33.2l1 .2-1 .3zM172.1 55.5v1l.5-.2zM149.4 199.8l1-.3v.5zM198.4 199.5l1 .3-1 .2zM199.4 199.8l.9-.3v.5zM260.8 199.5l1.1 .3-1.1 .2zM149.9 178l.2 1 .5-.3zM262.3 186.9l.3 1 .4-.3zM113.8 157.7l1.1-.2v.5zM148.3 157.5l1.1 .2-1.1 .3zM113.8 199.8l1.1-.3v.5zM148.3 199.5l1.1 .3-1.1 .2zM338.8 117.1l1-.3v.5zM348.7 116.8l1 .3-1 .2z"/>
<path d="M338.9 83.1l1-.2v.5zM359.4 82.9l1 .2-1 .3z"/>
<path d="M149.4 157.7l1-.2v.5zM248.4 157.5l.9 .2-.9 .3z"/>
<path d="M249.3 157.7l1.1-.2v.5zM260.8 157.5l1.1 .2-1.1 .3z"/>
<path d="M346.8 198.9l1-.3v.5zM343.8 198.6l1 .3-1 .2z"/>
<path d="M337.9 200.9l.2 1h-.5zM337.6 208h.5l-.2 .9z"/>
</g>
<path d="M338.8 111.6v.5" fill="none" stroke="#f00" stroke-width=".3"/>
<g font-size="6.3">
<text x="282.1" y="250.3">名称</text>
<text x="347.1" y="250.3">图号</text>
<text x="282.1" y="260.3">材质</text>
<text x="347.1" y="260.3">质量</text>
<text x="383.3" y="262.1">视</text>
<text x="383.3" y="270">图</text>
<text x="282.1" y="270.3">版次</text>
<text x="347.1" y="270.3">比例</text>
</g>
<g font-size="4.9">
<text x="4.2" y="230.6">注意：1.行走平行度（正面+侧面），450行程内，≤±0.03mm，1000行程内，≤±0.05mm。</text>
<text x="12.8" y="236.5">2.本体形变，450行程内，≤±0.03mm，1000行程内，≤±0.05mm。</text>
<text x="16.9" y="245.5">型号规格</text>
<text x="78.9" y="245.5">GTH4-150-BM-M05-C4</text>
<text x="10.7" y="253.5">螺杆规格/型号</text>
<text x="61.8" y="253.5">1002</text>
<text x="96.3" y="253.5">1005</text>
<text x="16.9" y="259.5">有效行程</text>
<text x="97.5" y="259.5">150</text>
<text x="16.9" y="265.5">精度等级</text>
<text x="98.7" y="265.5">C7</text>
<text x="16.9" y="272">马达容量</text>
<text x="87.6" y="272">50W(无刹车)</text>
<text x="11.9" y="279.1">重复定位精度</text>
<text x="97.7" y="279.1">0.02</text>
<text x="4.5" y="285.9">感应开关方式及数量</text>
<text x="81.4" y="285.9">外挂型三只（C4）</text>
<text x="11.9" y="292.1">建议最快速度</text>
<text x="58.1" y="292.1">100MM/S</text>
<text x="92.5" y="292.1">250MM/S</text>
<text x="127" y="292">500MM/S</text>
</g>
<g font-size="4.2">
<text x="301.9" y="249.5">GTH4-150-BM-M05-C4</text>
<text x="259" y="267">2022/9/24</text>
</g>
<g font-size="4.1">
<text x="120.9" y="22">116 滑台原点</text>
<text x="196.6" y="22">150 有效行程</text>
<text x="115.6" y="29">61</text>
<text x="122.1" y="29">1 滑台极限位置</text>
<text x="173.7" y="29">90</text>
<text x="173.7" y="32.8">40</text>
<text x="186.9" y="33.6" transform="rotate(-90 186.9 33.6)">35</text>
<text x="290.3" y="30.2">25</text>
<text x="298.9" y="30.2">1 滑台极限位置</text>
<text x="132.8" y="67.5">4 x M4</text>
<text x="150.8" y="67.5">9.5</text>
<text x="176.9" y="67.5">2 x</text>
<text x="190.3" y="67.5">3 H7</text>
<text x="206.3" y="67.5">4.5</text>
<text x="199.1" y="83.2">346</text>
<text x="347.6" y="82.5">43</text>
<text x="365.2" y="100.4" transform="rotate(-90 365.2 100.4)">52</text>
<text x="322.9" y="106.4">基准面</text>
<text x="108.2" y="118.2" transform="rotate(-90 108.2 118.2)">105</text>
<text x="325.1" y="116.5">21.70</text>
<text x="365.6" y="116.5">22</text>
<text x="127.7" y="157.1">71</text>
<text x="187.5" y="157.1">2*100</text>
<text x="254.5" y="157.1">25</text>
<text x="272.1" y="157.1">50</text>
<text x="266.3" y="178.7">II</text>
<text x="290.9" y="177.7" transform="rotate(-90 290.9 177.7)">36</text>
<text x="297.9" y="177.7" transform="rotate(-90 297.9 177.7)">44</text>
<text x="342.9" y="177.8">II</text>
<text x="339.9" y="183">2 : 1</text>
<text x="160.2" y="193.5">2 x</text>
<text x="173.5" y="193.5">4 H7</text>
<text x="189.5" y="193.5">4</text>
<text x="269.7" y="197.2">8 x M4</text>
<text x="288.9" y="197.2">10</text>
<text x="127.7" y="199.2">71</text>
<text x="169.9" y="199.2">100</text>
<text x="232.2" y="199.2">125</text>
<text x="274.8" y="202.2">3.40 贯穿</text>
<text x="333.2" y="200.1" transform="rotate(-90 333.2 200.1)">+0.012</text>
<text x="337.3" y="198.1" transform="rotate(-90 337.3 198.1)">0</text>
<text x="349.9" y="198.3">1</text>
<text x="337.3" y="204.2" transform="rotate(-90 337.3 204.2)">4</text>
<text x="221.3" y="247.4">1</text>
<text x="131.6" y="253.2">1010</text>
<text x="218.2" y="257.4">序号</text>
<text x="221.3" y="252.4">2</text>
<text x="230.7" y="257.4">修 订 版 次</text>
<text x="255.9" y="257.4">设计变更编号</text>
<text x="225" y="262.4">设</text>
<text x="238.8" y="262.4">计</text>
<text x="252.5" y="262.4">变</text>
<text x="266.2" y="262.4">更</text>
<text x="218.4" y="267.4">设 计</text>
<text x="367.9" y="269.9">1:2</text>
<text x="218.4" y="272.4">校 核</text>
<text x="218.4" y="277.4">批 准</text>
<text x="218.9" y="282.9">技术要求：</text>
<text x="229.2" y="287.4">1、未标注公差全部 0.1</text>
<text x="229.1" y="291.9">2、未标注倒角全部C0.3</text>
</g>
</svg>
